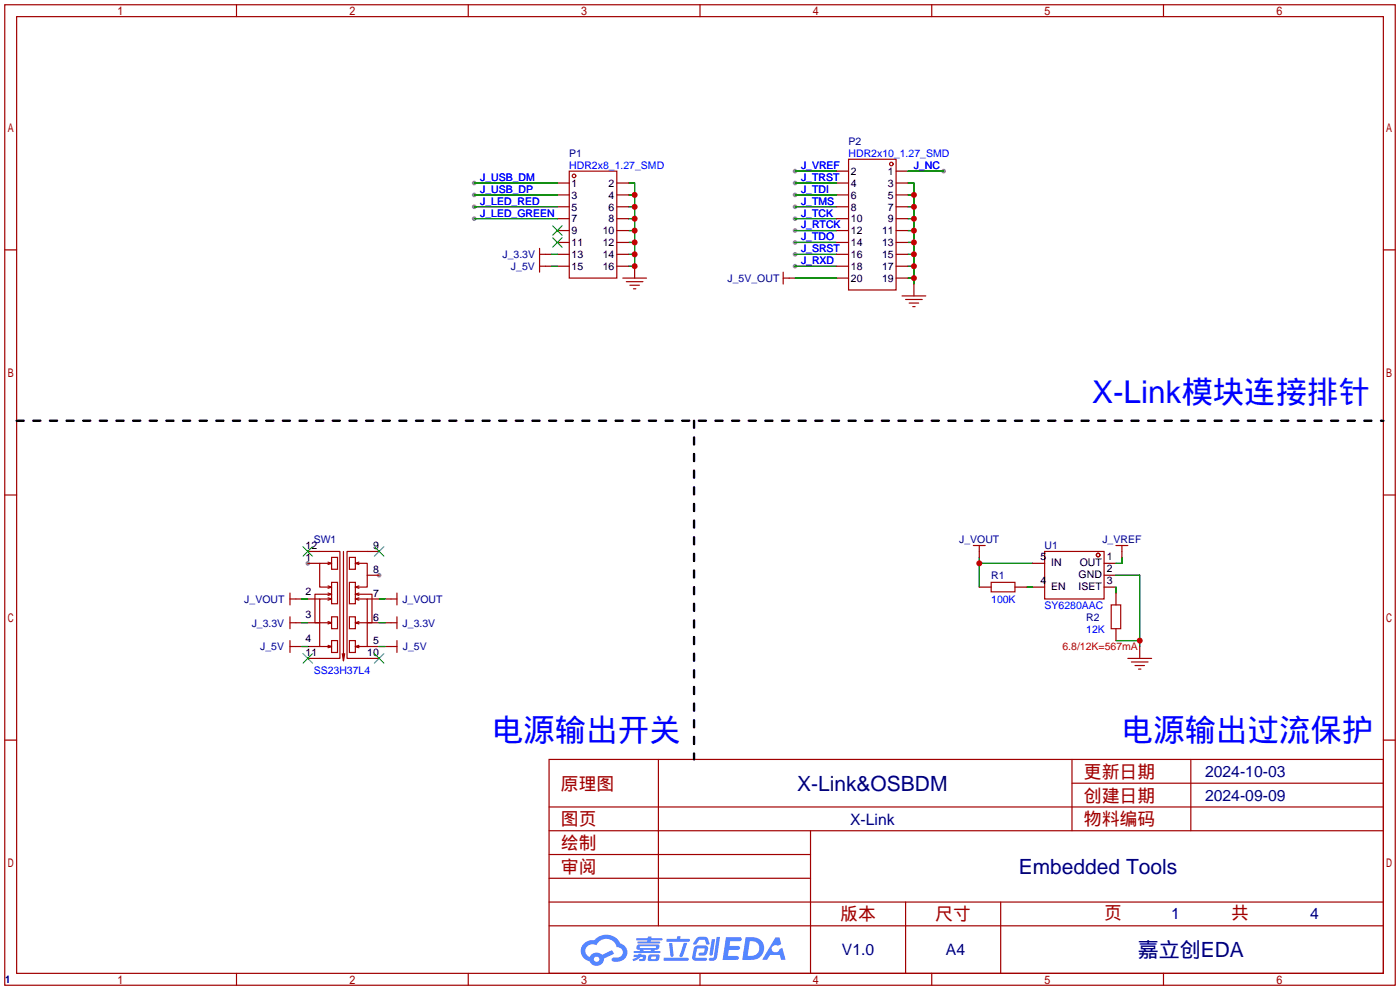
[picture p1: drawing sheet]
<svg xmlns="http://www.w3.org/2000/svg" width="299mm" height="212mm" viewBox="0 0 299 212" stroke-linecap="round" stroke-linejoin="round" font-family="sans-serif">
<g fill="#999">
<circle cx="65.8" cy="120.4" r=".51"/>
<circle cx="81" cy="122.9" r=".51"/>
<circle cx="169.9" cy="36.6" r=".51"/>
<circle cx="169.9" cy="39.1" r=".51"/>
<circle cx="169.9" cy="41.7" r=".51"/>
<circle cx="169.9" cy="44.2" r=".51"/>
<circle cx="169.9" cy="46.7" r=".51"/>
<circle cx="169.9" cy="49.3" r=".51"/>
<circle cx="169.9" cy="51.8" r=".51"/>
<circle cx="169.9" cy="54.4" r=".51"/>
<circle cx="169.9" cy="56.9" r=".51"/>
<circle cx="201.7" cy="36.6" r=".51"/>
<circle cx="101.3" cy="44.2" r=".51"/>
<circle cx="101.3" cy="46.7" r=".51"/>
<circle cx="101.3" cy="39.1" r=".51"/>
<circle cx="101.3" cy="41.7" r=".51"/>
</g>
<g fill="none" stroke="#a10000" stroke-width=".25">
<path d="M1 1h297.2v209.6h-297.2zM3.6 3.6h292.1v204.4h-292.1zM50.5 1v2.6M100.1 1v2.6M149.6 1v2.6M199.1 1v2.6M248.7 1v2.6M1 53.4h2.6M295.7 53.4h2.5M1 105.8h2.6M295.7 105.8h2.5M1 158.2h2.6"/>
<path d="M295.7 158.2h2.5M117.3 162.3h178.4v45.7h-178.4zM117.3 177.5h178.4M117.3 172.5h178.4M140.7 162.3v35.6M173.2 177.5v30.5M229.1 162.3v15.2M229.1 167.4h66.6M254.5 162.3v15.2M117.3 182.6h55.9M117.3 197.9h178.4M117.3 192.8h178.4"/>
<path d="M117.3 187.7h55.9M193.5 192.8v15.2M213.9 192.8v15.2M50.5 208v2.6M100.1 208v2.6M149.6 208v2.6M199.1 208v2.6M248.7 208v2.6"/>
</g>
<g fill="#5487ff">
<path d="M155.2 200.3h2.6a.48 .48 0 0 1 .7 .4 .48 .48 0 0 1-.6 .4h-1.8l-.2 1.1h1.9a.43 .43 0 0 1 .4 .4 .43 .43 0 0 1-.5 .4h-1.9l-.2 1.3h1.7a.45 .45 0 0 1 .5 .2 .45 .45 0 0 1-.1 .6h-3.3z"/>
<path d="M165.7 200.3h.9l.4 1.5-.8 .3a.84 .84 0 0 0-1.2 .3 .84 .84 0 0 0 .4 1.1 .84 .84 0 0 0 1.1-.4l.1-.2 .6-.3 .7 2.5h-1l-.2-1h-2.1l-.6 1h-1.1z"/>
<path d="M152.1 200.8h.7l-.5 3.1a.36 .36 0 0 1-.3 .3 .36 .36 0 0 1-.4-.3z"/>
<path d="M153.2 200.2h.7l-.6 4.3a1.13 1.13 0 0 1-1.8 .6l.2-.4h.7l.2-.2z"/>
<path d="M148.9 200.6l.6-.4h1a.77 .77 0 0 1 .9 .5l.3 1-.2 .2h-.5l-.3-.9-.2-.2-1 .1-.7 1-.6-.1-.1-.2z"/>
<path d="M148.4 202.4l.6-.3h1.7a.81 .81 0 0 1 .7 .5 .81 .81 0 0 1-.2 .8 .81 .81 0 0 1-.9 .8h-.7a.32 .32 0 0 1-.3-.3 .32 .32 0 0 1 .4-.3h.7l.2-.9-1.6 .1-.4 1.8 2.2 .1a.32 .32 0 0 1 .3 .4 .32 .32 0 0 1-.4 .2h-2.2l-.5-.3-.1-.5z"/>
<path d="M141.9 204.7h5a.33 .33 0 0 1 .3 .3 .33 .33 0 0 1-.3 .3h-4.9l-.2-.1z"/>
<path d="M146.1 201.5h.8l-.7 2a.98 .98 0 0 1-.7 1.1l-.3-.3z"/>
<path d="M143 201.6h.7l.3 2.5a.34 .34 0 0 1-.3 .4 .34 .34 0 0 1-.4-.3z"/>
<path d="M142.5 200.7h2.1l.3-.6h.6l-.1 .6h1.7a.32 .32 0 0 1 .4 .3 .32 .32 0 0 1-.4 .3h-4.5l-.2-.2z"/>
<path d="M135.5 204.1h.9l.1-.3h.6v.3h.8a.82 .82 0 0 1-.5 1.3h-.8v-.4l.7-.1 .1-.3a.68 .68 0 0 0-1 .4l-1.1 .4-.1-.4 .9-.5h-.7z"/>
<path d="M136 200.5h2.4l.1-.3h.7v.3h2.2l.2 .3-.2 .2h-2.3v.2h1.8l.2 .3-.2 .1h-4.5l-.1-.4h2l.1-.2h-2.3l-.1-.2z"/>
<path d="M159.4 200.3l-.8 4.9h1.7a2.5 2.5 0 0 0 3-2.5 2.5 2.5 0 0 0-3.1-2.4zM160.3 201.1a1.61 1.61 0 0 1 2 1.5 1.61 1.61 0 0 1-1.8 1.7h-.7z"/>
<path d="M136.2 202a.55 .55 0 0 0-.2 .8 .55 .55 0 0 0 .7 .2l.1 .3h-1.3v.3l5.4 .1 .3-.2-.2-.2h-1.2l.2-.3a.7 .7 0 0 0 .8-.3 .7 .7 0 0 0 0-.8l-4.2-.1zM136.8 202.3l3.3-.1 .1 .1-.2 .3h-3.2zM137.5 203h1.7l-.2 .3h-1.4z"/>
<path d="M138.6 204.2a1.05 1.05 0 0 0 0 1.2 2.91 2.91 0 0 0 2.2-.2 .98 .98 0 0 0 0-1.2h-1.6zM139.2 204.5l.9-.1 .1 .4-.2 .2-.8-.1z"/>
<path d="M124.9 201.6a2.23 2.23 0 0 0-.7 2.3 2.23 2.23 0 0 0 1.8 1.6 1.58 1.58 0 0 0 1.8 .9 1.58 1.58 0 0 0 1.3-1.5l2.2-1.1-.5-.7-2.1 1a1.65 1.65 0 0 0-2.7 .4 1.45 1.45 0 0 1-.8-1.9 1.45 1.45 0 0 1 2-.7l.3 .1a2.3 2.3 0 0 1 2.3-1.3 2.3 2.3 0 0 1 2 1.7 1.12 1.12 0 0 1 1.3 1 1.12 1.12 0 0 1-1.1 1.2h-.7a.45 .45 0 0 0-.6 .4 .45 .45 0 0 0 .5 .5 2.21 2.21 0 0 0 2.2-.5 2.21 2.21 0 0 0 .5-2.3 2.13 2.13 0 0 0-1.3-1.1 3.3 3.3 0 0 0-5.6-.7l-1.1 .1zM127 205a.57 .57 0 0 1 1.1 0 .57 .57 0 0 1-1.1 0z"/>
</g>
<g fill="none" stroke="#a10000" stroke-width=".25">
<path d="M121.7 36.6h10.1v22.8h-10.1zM181.4 34h10.1v28h-10.1zM115.3 53.1v5.1M115.3 56.9h1.3M115.3 54.4h1.3M133.1 59.4h5.1M167.4 58.2v2.5M167.4 59.4h1.3M133.9 60.2h3.5M134.6 61h2.1M135.4 61.7h.5M192.8 63.2h5.1"/>
<path d="M193.5 64h3.6M194.3 64.8h2M195.1 65.5h.5M68.3 117.9h4.3v22.8h-4.3M70.9 119.1h1.2v2.6h-1.2zM73.4 117.9v23.3l.3-1.5M74.7 119.1h1.2v2.6h-1.2zM78.5 117.9h-4.3v22.8h4.3M208 116.6h2.6M209.3 116.6v1.3M223.3 117.9h12.7v10.1h-12.7zM238.5 116.6h2.5"/>
<path d="M239.8 116.6v1.3M62 126.7v2.6M62 131.8v2.6M62 136.9v2.5M62 138.2h1.2M62 133.1h1.2M62 128h1.2M70.1 127.8l.8 .2M70.1 137.9l.8 .3M70.1 126.7l.8 .3M70.1 132.8l.8 .3M70.1 120.1l.8 .3"/>
<path d="M70.1 125.2l.8 .3M70.9 136.9h1.2v2.5h-1.2zM70.9 131.8h1.2v2.6h-1.2zM70.9 124.5h1.2v4.5h-1.2zM70.9 128h-2.6v10.2h2.6l-.8 .2M70.9 127h-3.6v6.1h3.6l-.8 .3M70.9 120.4h-2.6v5.1h2.6M70.9 128l-.8 .3M70.9 127l-.8 .3M70.9 120.4l-.8 .2M70.9 125.5l-.8 .2M73.2 139.7l.2 1.5"/>
<path d="M74.7 124.5h1.2v4.5h-1.2zM74.7 131.8h1.2v2.6h-1.2zM74.7 136.9h1.2v2.5h-1.2zM75.9 120.4h2.6v5.1h-2.6M75.9 127h3.6v6.1h-3.6l.8 .3M75.9 128h2.6v10.2h-2.6l.8 .2M75.9 125.5l.8 .2M75.9 120.4l.8 .2M75.9 127l.8 .3M75.9 128l.8 .3M76.7 125.2l-.8 .3M76.7 120.1l-.8 .3"/>
<path d="M76.7 132.8l-.8 .3M76.7 126.7l-.8 .3M76.7 137.9l-.8 .3M76.7 127.8l-.8 .2M83.6 138.2h1.2M83.6 133.1h1.2M83.6 128h1.2M84.8 126.7v2.6M84.8 131.8v2.6M84.8 136.9v2.5M211.8 124.5h5.1v2h-5.1zM237.5 129.3h2v5.1h-2z"/>
<path d="M241 140.7h5.1M241.8 141.5h3.6M242.6 142.2h2M243.3 143h.5"/>
<circle cx="122.7" cy="37.6" r=".38"/>
<circle cx="190.5" cy="35.1" r=".38"/>
<circle cx="234.7" cy="118.6" r=".38"/>
</g>
<g fill="none" stroke="#870000" stroke-width=".25">
<path d="M119.1 39.1h2.6M131.8 39.1h2.6M178.8 36.6h2.6M178.8 39.1h2.6M191.5 36.6h2.6M191.5 39.1h2.6M116.6 54.4h1.3M116.6 56.9h1.3M119.1 41.7h2.6M119.1 44.2h2.6M119.1 46.7h2.6M119.1 49.3h2.6"/>
<path d="M119.1 51.8h2.6M119.1 54.4h2.6M119.1 56.9h2.6M131.8 41.7h2.6M131.8 44.2h2.6M131.8 46.7h2.6M131.8 49.3h2.6M131.8 51.8h2.6M131.8 54.4h2.6M131.8 56.9h2.6M135.6 56.9v2.5M168.7 59.4h1.2"/>
<path d="M178.8 59.4h2.6M178.8 41.7h2.6M178.8 44.2h2.6M178.8 46.7h2.6M178.8 49.3h2.6M178.8 51.8h2.6M178.8 54.4h2.6M178.8 56.9h2.6M191.5 59.4h2.6M191.5 41.7h2.6M191.5 44.2h2.6M191.5 46.7h2.6"/>
<path d="M191.5 49.3h2.6M191.5 51.8h2.6M191.5 54.4h2.6M191.5 56.9h2.6M195.3 60.7v2.5M65.8 117.9h2.5M78.5 117.9h2.5M209.3 117.9v1.2M239.8 117.9v1.2M63.2 128h1.3M63.2 133.1h1.3M63.2 138.2h1.3"/>
<path d="M65.8 120.4h2.5M65.8 128h2.5M65.8 133.1h2.5M65.8 138.2h2.5M78.5 128h2.5M78.5 133.1h2.5M78.5 138.2h2.5M78.5 122.9h2.5M82.3 128h1.3M82.3 133.1h1.3M82.3 138.2h1.3M209.3 125.5h2.5"/>
<path d="M216.9 125.5h2.6M220.7 120.4h2.6M220.7 125.5h2.6M236 120.4h2.5M236 122.9h2.5M236 125.5h2.5M238.5 126.7v2.6M238.5 134.4v2.5M243.6 138.2v2.5M65.8 140.7h2.5M78.5 140.7h2.5"/>
</g>
<path d="M118.1 48.3l2 2M118.1 50.8l2 2M120.1 48.3l-2 2M120.1 50.8l-2 2M64.8 116.8l2 2.1M66.8 116.8l-2 2.1M80 116.8l2 2.1M82 116.8l-2 2.1M64.8 139.7l2 2M66.8 139.7l-2 2M80 139.7l2 2M82 139.7l-2 2" fill="none" stroke="#3c3" stroke-width=".25"/>
<g fill="none" stroke="#008700" stroke-width=".25">
<path d="M101.3 39.1h17.8M134.4 39.1h1.2v17.8h-1.2M169.9 39.1h8.9M169.9 36.6h8.9M194.1 39.1h1.2v21.6M194.1 36.6h7.6M101.3 46.7h17.8M101.3 44.2h17.8M101.3 41.7h17.8M117.9 56.9h1.2M117.9 54.4h1.2M134.4 54.4h1.2"/>
<path d="M134.4 51.8h1.2M134.4 49.3h1.2M134.4 46.7h1.2M134.4 44.2h1.2M134.4 41.7h1.2M169.9 59.4h8.9M169.9 56.9h8.9M169.9 54.4h8.9M169.9 51.8h8.9M169.9 49.3h8.9M169.9 46.7h8.9M169.9 44.2h8.9"/>
<path d="M169.9 41.7h8.9M194.1 59.4h1.2M194.1 56.9h1.2M194.1 54.4h1.2M194.1 51.8h1.2M194.1 49.3h1.2M194.1 46.7h1.2M194.1 44.2h1.2M194.1 41.7h1.2M209.3 119.1v6.4M239.8 119.1v1.3h-1.3M64.5 138.2h1.3"/>
<path d="M64.5 133.1h1.3M64.5 128h1.3M81 138.2h1.3M81 133.1h1.3M81 128h1.3M209.3 120.4h11.4M219.5 125.5h1.2M238.5 122.9h5.1v15.3M238.5 136.9h5.1M238.5 125.5v1.2"/>
</g>
<path d="M3.6 89.9h292.1M148.3 89.9v72.4" fill="none" stroke="#000" stroke-width=".51" stroke-dasharray="1.5 2"/>
<g fill="#c00">
<circle cx="195.3" cy="59.4" r=".63"/>
<circle cx="195.3" cy="56.9" r=".63"/>
<circle cx="195.3" cy="54.4" r=".63"/>
<circle cx="195.3" cy="51.8" r=".63"/>
<circle cx="195.3" cy="49.3" r=".63"/>
<circle cx="195.3" cy="46.7" r=".63"/>
<circle cx="195.3" cy="44.2" r=".63"/>
<circle cx="195.3" cy="41.7" r=".63"/>
<circle cx="209.3" cy="120.4" r=".63"/>
<circle cx="243.6" cy="136.9" r=".63"/>
<circle cx="135.6" cy="56.9" r=".63"/>
<circle cx="135.6" cy="54.4" r=".63"/>
<circle cx="135.6" cy="51.8" r=".63"/>
<circle cx="135.6" cy="49.3" r=".63"/>
<circle cx="135.6" cy="46.7" r=".63"/>
<circle cx="135.6" cy="44.2" r=".63"/>
<circle cx="135.6" cy="41.7" r=".63"/>
</g>
<g font-size="6.7" fill="#00f">
<text x="233.4" y="86">X-Link模块连接排针</text>
<text x="105.2" y="158.4">电源输出开关</text>
<text x="239.8" y="158.4">电源输出过流保护</text>
</g>
<g font-size="4.5" fill="#000080">
<text x="170.4" y="169">X-Link&amp;OSBDM</text>
<text x="217.8" y="186.8">Embedded Tools</text>
<text x="243.2" y="204.6">嘉立创EDA</text>
</g>
<g font-size="3.8" fill="#a00000">
<text x="231.6" y="166.2">更新日期</text>
<text x="119.9" y="168.8">原理图</text>
<text x="231.6" y="171.3">创建日期</text>
<text x="119.9" y="176.4">图页</text>
<text x="231.6" y="176.4">物料编码</text>
<text x="119.9" y="181.5">绘制</text>
<text x="119.9" y="186.6">审阅</text>
<text x="179.6" y="196.7">版本</text>
<text x="199.9" y="196.7">尺寸</text>
<text x="236" y="196.5">页</text>
<text x="263.1" y="196.5">共</text>
</g>
<g font-size="3.4" fill="#000080">
<text x="257.6" y="166.1">2024-10-03</text>
<text x="257.6" y="171.2">2024-09-09</text>
<text x="181.7" y="176.2">X-Link</text>
<text x="250.3" y="196.3">1</text>
<text x="280" y="196.3">4</text>
<text x="179.9" y="204.2">V1.0</text>
<text x="202.2" y="204.2">A4</text>
</g>
<g font-size="2.2" fill="#000080">
<text x="121.7" y="33.6">P1</text>
<text x="181.4" y="31">P2</text>
<text x="107.4" y="55.2">J_3.3V</text>
<text x="109.2" y="57.7">J_5V</text>
<text x="155.5" y="60.3">J_5V_OUT</text>
<text x="67.1" y="116.1">SW1</text>
<text x="205" y="116.1">J_VOUT</text>
<text x="223.3" y="117.4">U1</text>
<text x="235.6" y="116.1">J_VREF</text>
<text x="211.8" y="123.8">R1</text>
<text x="52.2" y="128.8">J_VOUT</text>
<text x="86" y="128.8">J_VOUT</text>
<text x="53.8" y="133.9">J_3.3V</text>
<text x="86" y="133.9">J_3.3V</text>
<text x="232.2" y="132.6">R2</text>
<text x="55.6" y="139">J_5V</text>
<text x="86.1" y="139">J_5V</text>
<text x="1" y="210.1">1</text>
</g>
<g font-size="2.2" fill="#00f">
<text x="181.4" y="33.6">HDR2x10_1.27_SMD</text>
<text x="102.6" y="38.7">J_USB_DM</text>
<text x="102.6" y="41.2">J_USB_DP</text>
<text x="121.7" y="36.1">HDR2x8_1.27_SMD</text>
<text x="171.2" y="36.1">J_VREF</text>
<text x="171.2" y="38.7">J_TRST</text>
<text x="171.2" y="41.2">J_TDI</text>
<text x="195.3" y="36.1">J_NC</text>
<text x="102.6" y="43.7">J_LED_RED</text>
<text x="102.6" y="46.3">J_LED_GREEN</text>
<text x="171.2" y="43.7">J_TMS</text>
<text x="171.2" y="46.3">J_TCK</text>
<text x="171.2" y="48.8">J_RTCK</text>
<text x="171.2" y="51.4">J_TDO</text>
<text x="171.2" y="53.9">J_SRST</text>
<text x="171.2" y="56.4">J_RXD</text>
<text x="211.8" y="128.8">100K</text>
<text x="223.3" y="130.1">SY6280AAC</text>
<text x="232.2" y="135.2">12K</text>
<text x="67.1" y="144.1">SS23H37L4</text>
</g>
<g font-size="2.2">
<text x="122.2" y="39.9">1</text>
<text x="130.1" y="39.9">2</text>
<text x="181.9" y="37.4">2</text>
<text x="181.9" y="39.9">4</text>
<text x="189.8" y="37.4">1</text>
<text x="189.8" y="39.9">3</text>
<text x="122.2" y="42.5">3</text>
<text x="122.2" y="45">5</text>
<text x="122.2" y="47.5">7</text>
<text x="130.1" y="42.5">4</text>
<text x="130.1" y="45">6</text>
<text x="130.1" y="47.5">8</text>
<text x="181.9" y="42.5">6</text>
<text x="181.9" y="45">8</text>
<text x="181.9" y="47.5">10</text>
<text x="189.8" y="42.5">5</text>
<text x="189.8" y="45">7</text>
<text x="189.8" y="47.5">9</text>
<text x="122.2" y="50.1">9</text>
<text x="122.2" y="52.6">11</text>
<text x="128.8" y="50.1">10</text>
<text x="128.8" y="52.6">12</text>
<text x="181.9" y="50.1">12</text>
<text x="181.9" y="52.6">14</text>
<text x="188.5" y="50.1">11</text>
<text x="188.5" y="52.6">13</text>
<text x="122.2" y="55.2">13</text>
<text x="122.2" y="57.7">15</text>
<text x="128.8" y="55.2">14</text>
<text x="128.8" y="57.7">16</text>
<text x="181.9" y="55.2">16</text>
<text x="181.9" y="57.7">18</text>
<text x="188.5" y="55.2">15</text>
<text x="188.5" y="57.7">17</text>
<text x="181.9" y="60.2">20</text>
<text x="188.5" y="60.2">19</text>
<text x="65.3" y="119.9">1</text>
<text x="65.3" y="117.4">12</text>
<text x="79.8" y="117.4">9</text>
<text x="222.4" y="119.7">5</text>
<text x="236.6" y="119.7">1</text>
<text x="79.8" y="122.5">8</text>
<text x="222.4" y="124.8">4</text>
<text x="224.7" y="121">IN</text>
<text x="230.5" y="123.5">GND</text>
<text x="230.8" y="121">OUT</text>
<text x="236.6" y="122.2">2</text>
<text x="236.6" y="124.8">3</text>
<text x="65.3" y="127.1">2</text>
<text x="79.8" y="127.6">7</text>
<text x="224.7" y="126">EN</text>
<text x="230.5" y="126">ISET</text>
<text x="65.3" y="132.1">3</text>
<text x="65.3" y="137.2">4</text>
<text x="79.8" y="137.7">5</text>
<text x="79.8" y="132.6">6</text>
<text x="65.3" y="140.3">11</text>
<text x="78.5" y="140.3">10</text>
</g>
<text font-size="2.2" fill="#c00" x="227.1" y="139">6.8/12K=567mA</text>
</svg>
